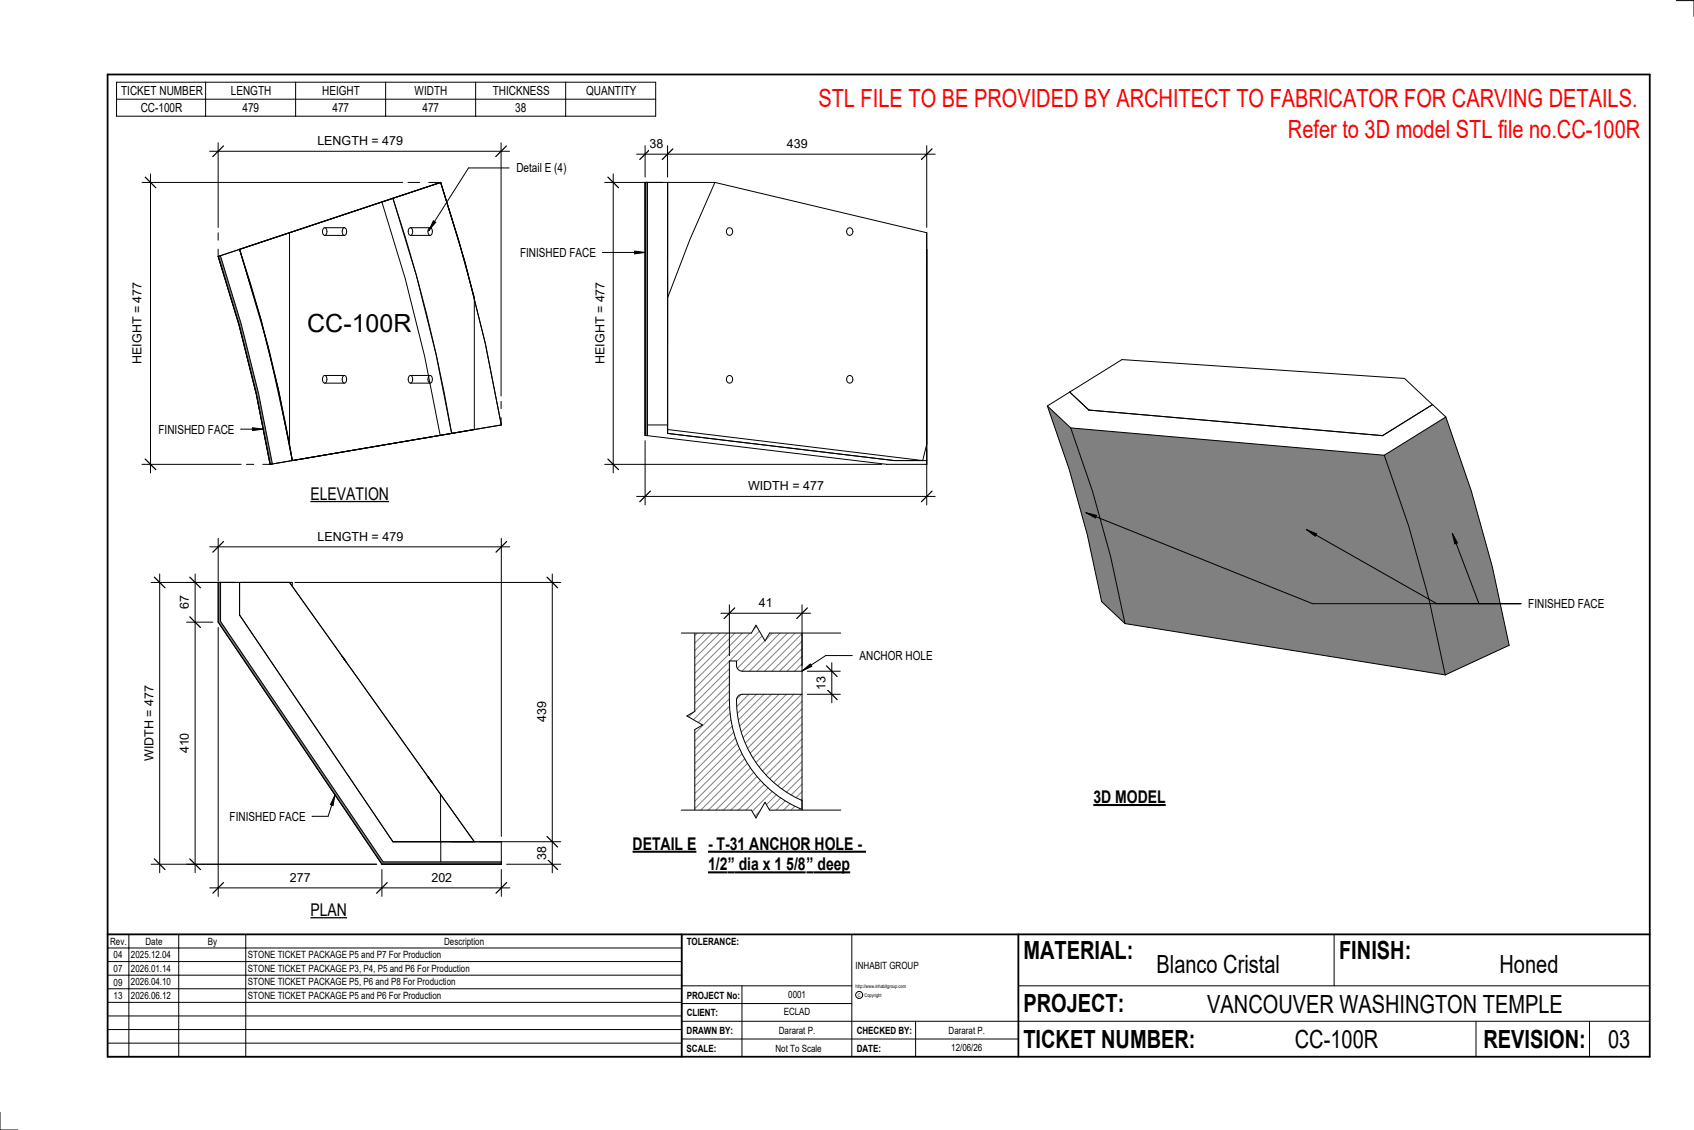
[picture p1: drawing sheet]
<svg xmlns="http://www.w3.org/2000/svg" width="914mm" height="610mm" viewBox="0 0 914 610" stroke-linecap="round" stroke-linejoin="round" font-family="sans-serif">
<path d="M348 98h1v137h-1z" fill="#7c7c7c"/>
<g fill="none" stroke="#000" stroke-width=".54">
<path d="M348 98v131M348 98v137M349 98v137h-1M360 98v131h-11M360 98v63l12-32 14-31M360 98v41M386 98h-38M386 98l114 28v114M348 109v126M360 107h.1M360 107v127M393 123a1.8 1.8 0 0 1 2 1 1.8 1.8 0 0 1 0 2 1.8 1.8 0 0 1-3 0z"/>
<path d="M457 123a1.8 1.8 0 0 1 3 1 1.8 1.8 0 0 1 0 2 1.8 1.8 0 0 1-3 0zM500 138v113M360 149v85M393 203a1.8 1.8 0 0 1 2 0 1.8 1.8 0 0 1 0 3 1.8 1.8 0 0 1-3 0zM457 203a1.8 1.8 0 0 1 3 0 1.8 1.8 0 0 1 0 3 1.8 1.8 0 0 1-3 0zM348 235l131 16h21M360 234l123 14h17M360 232l138 16 2-8M360 234l123 14M500 240v-105v113M500 248v3"/>
</g>
<path d="M118 138h1l11 37 10 37 7 38-1 1-8-38-9-38z" fill="#7c7c7c"/>
<g fill="none" stroke="#000" stroke-width=".54">
<path d="M220 98h7M231 98h7l9 31 9 32v71M212 107a859 859 0 0 1 32 127M118 126v4M118 134v4M118 138l11 37 9 38 8 38M118 138l88-29 13 41 10 42 9 43-92 15M118 138l38-12v114M119 138l11 37 10 37 7 38M129 135l83-28 13 42 10 42 9 43M129 135l12 37 9 38 8 38M129 135l109-37 13 43 11 44 9 44-125 22"/>
<path d="M129 135a771 771 0 0 1 29 113M129 135l16 52 11 53M175 123a2 2 0 0 1 2 2 2 2 0 0 1-1 2 2.2 2.2 0 0 1-2-2 2.2 2.2 0 0 1 1-2zM175 127h11M175 123h11M185 123a2 2 0 0 1 2 2 2 2 0 0 1-1 2 2.2 2.2 0 0 1-1-2 2.2 2.2 0 0 1 0-2zM221 123a2 2 0 0 1 2 2 2 2 0 0 1-1 2 2.2 2.2 0 0 1-2-2 2.2 2.2 0 0 1 1-2zM222 127h10M222 123h10M232 123a2 2 0 0 1 2 2 2 2 0 0 1-1 2 2.2 2.2 0 0 1-2-2 2.2 2.2 0 0 1 1-2zM175 203a2 2 0 0 1 2 1 2 2 0 0 1-1 3 2.2 2.2 0 0 1-2-2 2.2 2.2 0 0 1 1-2zM175 207h11"/>
<path d="M175 203h11M185 203a2 2 0 0 1 2 1 2 2 0 0 1-1 3 2.2 2.2 0 0 1-1-2 2.2 2.2 0 0 1 0-2zM221 203a2 2 0 0 1 2 1 2 2 0 0 1-1 3 2.2 2.2 0 0 1-2-2 2.2 2.2 0 0 1 1-2zM222 207h10M222 203h10M232 203a2 2 0 0 1 2 1 2 2 0 0 1-1 3 2.2 2.2 0 0 1-2-2 2.2 2.2 0 0 1 1-2zM270 217v3M156 240l2 8M244 234l-86 14M270 225v4M133 251h4M142 251h4"/>
</g>
<path d="M118 314h1v21l88 130h64v1h-65l-88-130z" fill="#7c7c7c"/>
<g fill="none" stroke="#000" stroke-width=".54">
<path d="M118 314h28M118 314v22M118 314h40M119 314v21l88 130h64M129 314h29M129 314h27M129 314v18M156 314l100 140M156 314l82 115M158 314v2M118 336l88 130M129 332l83 122h26"/>
<path d="M129 332h.1M129 332l83 122M185 354l2 3M231 419l2 3M238 429l18 25M238 429v25M212 454h32M212 454h26M238 454h18M238 454h33M238 454v11M244 454h27"/>
<path d="M244 454h12M271 454v12M206 466h32M206 466h65M238 466h33"/>
</g>
<g fill="#808080">
<path d="M747 246l33-21 14 40 12 41 9 42-35 16a686 686 0 0 0-33-118z"/>
<path d="M565 219l13 12 12 34 9 35 8 36-12-11-8-37-10-35z"/>
<path d="M578 231l169 15 13 38 11 39 9 41-173-28-8-36-9-35z"/>
</g>
<g fill="none" stroke="#000" stroke-width=".54">
<path d="M565 219l12 34 10 35 8 37 12 11M565 219l41-25 152 10 22 21M565 219l13 12M577 211l11 10M773 218h.1M773 218l-27 17-158-14M578 231l12 34 9 35 8 36M578 231l169 15M588 221h.1M588 221l158 14M746 235h.1M780 225l14 40 12 41 9 42-35 16"/>
<path d="M780 225l-33 21M747 246l13 38 11 39 9 41M607 336l173 28"/>
</g>
<path d="M371 336v106h62v-5a64 64 0 0 1-39-59v-21h4v4l2 1h33v-26zM398 375v1a58 58 0 0 0 35 56v-57h-32z" fill="#fff"/>
<g fill="none" stroke="#808080" stroke-width=".54">
<path d="M373 336l-2 3M377 336l-6 7M382 336l-11 11M386 336l-15 15M390 336l-19 19M394 336l-23 23M398 336l-27 27M402 336l-31 31M406 336l-35 36M410 336l-39 40M414 336l-43 44M418 336l-20 21"/>
<path d="M422 336l-24 25M426 336l-25 26M430 336l-25 26M433 338l-24 24M433 342l-20 20M433 346l-16 16M433 350l-12 12M433 354l-8 8M433 358l-4 4M394 361l-23 23M394 365l-23 23M394 369l-23 23"/>
<path d="M394 373l-23 23M394 377l-23 23M400 375l-2 2M404 375l-6 6M408 375l-10 10M412 375l-13 13M416 375l-17 17M421 375l-21 20M425 375l-24 23M429 375l-27 26M433 375l-29 29M433 378l-28 28"/>
<path d="M394 381l-23 23M394 385l-23 23M395 388l-24 24M395 392l-24 24M396 395l-25 25M397 398l-26 26M433 382l-27 27M433 386l-25 25M433 391l-23 23M433 395l-21 21M433 399l-20 19M398 401l-27 27"/>
<path d="M399 404l-28 28M401 407l-30 29M402 409l-31 32M403 412l-29 30M405 414l-27 28M407 417l-25 25M409 419l-23 23M433 403l-17 17M433 407l-15 15M433 411l-13 13M433 415l-11 11M433 419l-8 8"/>
<path d="M411 421l-21 21M413 423l-19 19M415 425l-17 17M417 427l-15 15M419 429l-13 13M421 430l-11 12M424 432l-10 10M426 434l-8 8M429 435l-7 7M432 436l-6 6M433 423l-6 6M433 427l-3 3"/>
<path d="M433 431l-1 1M433 439l-2 3"/>
</g>
<path d="M326 98h31M331 94v161M326 251h150M371 336h62v106h-62zM433 362h-33l-2-1v-4h-4a122 122 0 0 0 1 36 63 63 0 0 0 38 44M433 375h-32h-2l-1 1a58 58 0 0 0 35 56" fill="none" stroke="#000" stroke-width=".54"/>
<path d="M328 96l6 5M328 248l6 5" fill="none" stroke="#000" stroke-width=".67"/>
<path d="M320 152h8v44h-8z" fill="#fff"/>
<path d="M348 238v34M500 243v29M344 268h161" fill="none" stroke="#000" stroke-width=".54"/>
<path d="M351 265l-6 6M503 265l-6 6" fill="none" stroke="#000" stroke-width=".67"/>
<path d="M404 258h41v8h-41z" fill="#fff"/>
<path d="M348 79v17M360 79v17M500 79v44M344 83h161" fill="none" stroke="#000" stroke-width=".54"/>
<path d="M351 80l-6 6M363 80l-6 6M503 80l-6 6" fill="none" stroke="#000" stroke-width=".67"/>
<g fill="#fff">
<path d="M351 74h7v7h-7z"/>
<path d="M425 74h11v7h-11z"/>
</g>
<path d="M77 98h140M81 94v161M77 251h53" fill="none" stroke="#000" stroke-width=".54"/>
<path d="M78 96l6 5M78 248l6 5" fill="none" stroke="#000" stroke-width=".67"/>
<path d="M70 152h8v44h-8z" fill="#fff"/>
<path d="M118 77v46M270 77v137M113 82h162" fill="none" stroke="#000" stroke-width=".54"/>
<path d="M121 79l-6 5M273 79l-5 5" fill="none" stroke="#000" stroke-width=".67"/>
<g fill="#fff">
<path d="M171 72h46v8h-46z"/>
<path d="M166 167h56v15h-56z"/>
</g>
<path d="M234 119l1 1-4 4z" fill="#000"/>
<path d="M275 91h-22l-22 33M234 119l1 1-4 4z" fill="none" stroke="#000" stroke-width=".54"/>
<path d="M279 87h26v8h-26z" fill="#fff"/>
<path d="M113 295h162M118 290v23M271 290v161" fill="none" stroke="#000" stroke-width=".54"/>
<path d="M121 292l-6 6M273 292l-5 6" fill="none" stroke="#000" stroke-width=".67"/>
<path d="M171 286h46v7h-46z" fill="#fff"/>
<path d="M101 314h25M105 310v161M101 336h14M101 466h102" fill="none" stroke="#000" stroke-width=".54"/>
<path d="M102 311l6 6M102 333l6 6M102 463l6 6" fill="none" stroke="#000" stroke-width=".67"/>
<g fill="#fff">
<path d="M96 395h7v11h-7z"/>
<path d="M96 321h7v8h-7z"/>
</g>
<path d="M82 314h44M86 310v161M82 466h121" fill="none" stroke="#000" stroke-width=".54"/>
<path d="M83 311l6 6M83 463l6 6" fill="none" stroke="#000" stroke-width=".67"/>
<path d="M77 370h7v41h-7z" fill="#fff"/>
<path d="M118 339v145M113 479h162M206 469v15M271 469v15" fill="none" stroke="#000" stroke-width=".54"/>
<path d="M121 476l-6 6M209 476l-6 6M273 476l-5 6" fill="none" stroke="#000" stroke-width=".67"/>
<g fill="#fff">
<path d="M233 470h11v7h-11z"/>
<path d="M156 470h11v7h-11z"/>
</g>
<path d="M159 314h144M298 310v161M259 454h44M273 466h30" fill="none" stroke="#000" stroke-width=".54"/>
<path d="M295 311l6 6M295 451l6 6M295 463l6 6" fill="none" stroke="#000" stroke-width=".67"/>
<g fill="#fff">
<path d="M289 456h7v8h-7z"/>
<path d="M289 379h7v11h-7z"/>
<path d="M341 450h35v11h-35z"/>
</g>
<path d="M341 459h35" fill="none" stroke="#000" stroke-width="1.1" stroke-linecap="butt"/>
<g fill="#fff">
<path d="M382 450h86v11h-86z"/>
<path d="M382 461h11v11h-11z"/>
<path d="M393 461h4v11h-4z"/>
<path d="M397 461h38v11h-38z"/>
<path d="M435 461h4v11h-4z"/>
<path d="M439 461h20v11h-20z"/>
</g>
<path d="M382 459h85M382 471h53M435 471h24" fill="none" stroke="#000" stroke-width="1.1" stroke-linecap="butt"/>
<path d="M368 336h7v48l-4 2 8 5-4 3v48h-7z" fill="#fff"/>
<path d="M375 336v48l-4 2 8 5-4 3v48M460 354h-14l-13 8M433 362l4-4 1 1z" fill="none" stroke="#000" stroke-width=".54"/>
<path d="M433 362l4-4 1 1z" fill="#000"/>
<g fill="#fff">
<path d="M464 350h39v8h-39z"/>
<path d="M368 335h86v7h-39l-2 4-5-9-2 5h-38z"/>
</g>
<path d="M368 342h38l2-5 5 9 2-4h39" fill="none" stroke="#000" stroke-width=".54"/>
<path d="M368 437h38l2 4 5-8 2 4h39v7h-86z" fill="#fff"/>
<path d="M449 358v21M436 375h18M436 362h18M368 437h38l2 4 5-8 2 4h39" fill="none" stroke="#000" stroke-width=".54"/>
<path d="M446 359l6 6M446 372l6 5" fill="none" stroke="#000" stroke-width=".67"/>
<path d="M440 365h7v7h-7z" fill="#fff"/>
<path d="M389 331h49M394 326v28M433 326v33" fill="none" stroke="#000" stroke-width=".54"/>
<path d="M397 328l-6 6M436 328l-6 6" fill="none" stroke="#000" stroke-width=".67"/>
<path d="M410 321h7v8h-7z" fill="#fff"/>
<g fill="none" stroke="#000" stroke-width=".54">
<path d="M905 0h9v9M460 504v66M720 504v28M891 504h-341v37M368 532h92M401 532v38M550 532h341M368 551h523M368 541h92M494 551v19M797 551v19M858 551v19"/>
<path d="M368 561h182M0 600v10h10"/>
<circle cx="464" cy="537" r="1.9"/>
</g>
<path d="M58 40h833v530h-833zM58 504h833M368 504v66M550 504v66" fill="none" stroke="#000" stroke-width=".96"/>
<g fill="#fff">
<path d="M652 534h192v15h-192z"/>
<path d="M513 562h17v6h-17z"/>
<path d="M425 533h10v6h-10z"/>
<path d="M423 543h15v6h-15z"/>
<path d="M420 553h20v6h-20z"/>
<path d="M624 513h68v15h-68z"/>
<path d="M809 513h33v15h-33z"/>
<path d="M512 553h20v6h-20z"/>
<path d="M699 553h45v15h-45z"/>
<path d="M442 45h443v16h-443z"/>
<path d="M868 553h12v15h-12z"/>
<path d="M61 512h5v6h-5z"/>
<path d="M61 520h5v6h-5z"/>
<path d="M61 527h5v6h-5z"/>
<path d="M61 534h5v6h-5z"/>
<path d="M168 261h42v11h-42z"/>
</g>
<path d="M168 271h42" fill="none" stroke="#000" stroke-width=".69" stroke-linecap="butt"/>
<path d="M168 486h19v10h-19z" fill="#fff"/>
<path d="M168 495h19" fill="none" stroke="#000" stroke-width=".69" stroke-linecap="butt"/>
<path d="M590 424h39v12h-39z" fill="#fff"/>
<path d="M590 434h39" fill="none" stroke="#000" stroke-width="1.1" stroke-linecap="butt"/>
<path d="M695 62h192v15h-192z" fill="#fff"/>
<g fill="none" stroke="#000" stroke-width=".54">
<path d="M63 44h291v19h-291zM63 54h291M111 44v19M160 44v19M208 44v19M257 44v19M305 44v19M325 136h23M343 135l5 1-5 1zM58 504h310v66h-310zM58 519h310M58 511h310"/>
<path d="M70 504v66M96 504v66M133 504v66M58 533h310M58 526h310M58 555h310M58 548h310M58 541h310M58 563h310"/>
</g>
<path d="M343 135l5 1-5 1z" fill="#000"/>
<path d="M281 133h40v7h-40z" fill="#fff"/>
<path d="M130 232h12M136 231l6 1h-6z" fill="none" stroke="#000" stroke-width=".54"/>
<path d="M136 231l6 1h-6z" fill="#000"/>
<path d="M86 228h40v7h-40z" fill="#fff"/>
<path d="M181 429l-1 6-2-1zM181 429l-4 11h-9" fill="none" stroke="#000" stroke-width=".54"/>
<path d="M181 429l-1 6-2-1z" fill="#000"/>
<path d="M124 437h41v7h-41z" fill="#fff"/>
<path d="M586 277l6 1-1 1zM705 286l6 2-1 1zM784 288l3 5h-2z" fill="#000"/>
<path d="M586 277l6 1-1 1zM586 277l122 49h113M705 286l6 2-1 1zM705 286l71 40M784 288l3 5h-2zM784 288l14 38" fill="none" stroke="#000" stroke-width=".54"/>
<path d="M825 322h41v8h-41z" fill="#fff"/>
<g font-size="13.5" fill="#f00">
<text x="442" y="58">STL FILE TO BE PROVIDED BY ARCHITECT TO FABRICATOR FOR CARVING DETAILS.</text>
<text x="695" y="75">Refer to 3D model STL file no.CC-100R</text>
</g>
<g font-size="13.5">
<text x="166" y="179">CC-100R</text>
<text x="552" y="517">MATERIAL:</text>
<text x="723" y="517">FINISH:</text>
<text x="624" y="525">Blanco Cristal</text>
<text x="809" y="525">Honed</text>
<text x="552" y="546">PROJECT:</text>
<text x="652" y="546">VANCOUVER WASHINGTON TEMPLE</text>
<text x="552" y="565">TICKET NUMBER:</text>
<text x="699" y="565">CC-100R</text>
<text x="801" y="565">REVISION:</text>
<text x="868" y="565">03</text>
</g>
<g font-size="9.4">
<text x="168" y="270">ELEVATION</text>
<text x="590" y="433">3D MODEL</text>
<text x="341" y="458">DETAIL E</text>
<text x="382" y="458">- T-31 ANCHOR HOLE -</text>
<text x="382" y="470">1/2</text>
<text x="393" y="470">”</text>
<text x="399" y="470">dia x 1 5/8</text>
<text x="435" y="470">”</text>
<text x="441" y="470">deep</text>
<text x="168" y="494">PLAN</text>
</g>
<g font-size="6.7">
<text x="65" y="51">TICKET NUMBER</text>
<text x="125" y="51">LENGTH</text>
<text x="174" y="51">HEIGHT</text>
<text x="224" y="51">WIDTH</text>
<text x="266" y="51">THICKNESS</text>
<text x="316" y="51">QUANTITY</text>
<text x="76" y="60">CC-100R</text>
<text x="131" y="60">479</text>
<text x="179" y="60">477</text>
<text x="228" y="60">477</text>
<text x="278" y="60">38</text>
<text x="171" y="78">LENGTH = 479</text>
<text x="351" y="80">38</text>
<text x="425" y="80">439</text>
<text x="279" y="93">Detail E (4)</text>
<text x="281" y="139">FINISHED FACE</text>
<text x="76" y="196" transform="rotate(-90 76 196)">HEIGHT = 477</text>
<text x="326" y="196" transform="rotate(-90 326 196)">HEIGHT = 477</text>
<text x="86" y="234">FINISHED FACE</text>
<text x="404" y="264">WIDTH = 477</text>
<text x="171" y="292">LENGTH = 479</text>
<text x="102" y="329" transform="rotate(-90 102 329)">67</text>
<text x="410" y="327">41</text>
<text x="825" y="328">FINISHED FACE</text>
<text x="464" y="356">ANCHOR HOLE</text>
<text x="446" y="372" transform="rotate(-90 446 372)">13</text>
<text x="295" y="390" transform="rotate(-90 295 390)">439</text>
<text x="102" y="406" transform="rotate(-90 102 406)">410</text>
<text x="83" y="411" transform="rotate(-90 83 411)">WIDTH = 477</text>
<text x="124" y="443">FINISHED FACE</text>
<text x="295" y="464" transform="rotate(-90 295 464)">38</text>
<text x="156" y="476">277</text>
<text x="233" y="476">202</text>
</g>
<g font-size="5.4">
<text x="59" y="510">Rev.</text>
<text x="79" y="510">Date</text>
<text x="112" y="510">By</text>
<text x="240" y="510">Description</text>
<text x="371" y="510">TOLERANCE:</text>
<text x="61" y="517">04</text>
<text x="71" y="517">2025.12.04</text>
<text x="134" y="517">STONE TICKET PACKAGE P5 and P7 For Production</text>
<text x="61" y="525">07</text>
<text x="71" y="524">2026.01.14</text>
<text x="134" y="524">STONE TICKET PACKAGE P3, P4, P5 and P6 For Production</text>
<text x="462" y="523">INHABIT GROUP</text>
<text x="61" y="532">09</text>
<text x="71" y="532">2026.04.10</text>
<text x="134" y="532">STONE TICKET PACKAGE P5, P6 and P8 For Production</text>
<text x="61" y="539">13</text>
<text x="71" y="539">2026.06.12</text>
<text x="134" y="539">STONE TICKET PACKAGE P5 and P6 For Production</text>
<text x="371" y="539">PROJECT No:</text>
<text x="425" y="538">0001</text>
<text x="371" y="548">CLIENT:</text>
<text x="423" y="548">ECLAD</text>
<text x="371" y="558">DRAWN BY:</text>
<text x="420" y="558">Dararat P.</text>
<text x="462" y="558">CHECKED BY:</text>
<text x="512" y="558">Dararat P.</text>
<text x="371" y="567">SCALE:</text>
<text x="419" y="567">Not To Scale</text>
<text x="462" y="567">DATE:</text>
<text x="513" y="567">12/06/26</text>
</g>
<g font-size="2.7">
<text x="462" y="533">http://www.inhabitgroup.com</text>
<text x="463" y="538">C</text>
<text x="467" y="538">Copyright</text>
</g>
</svg>
